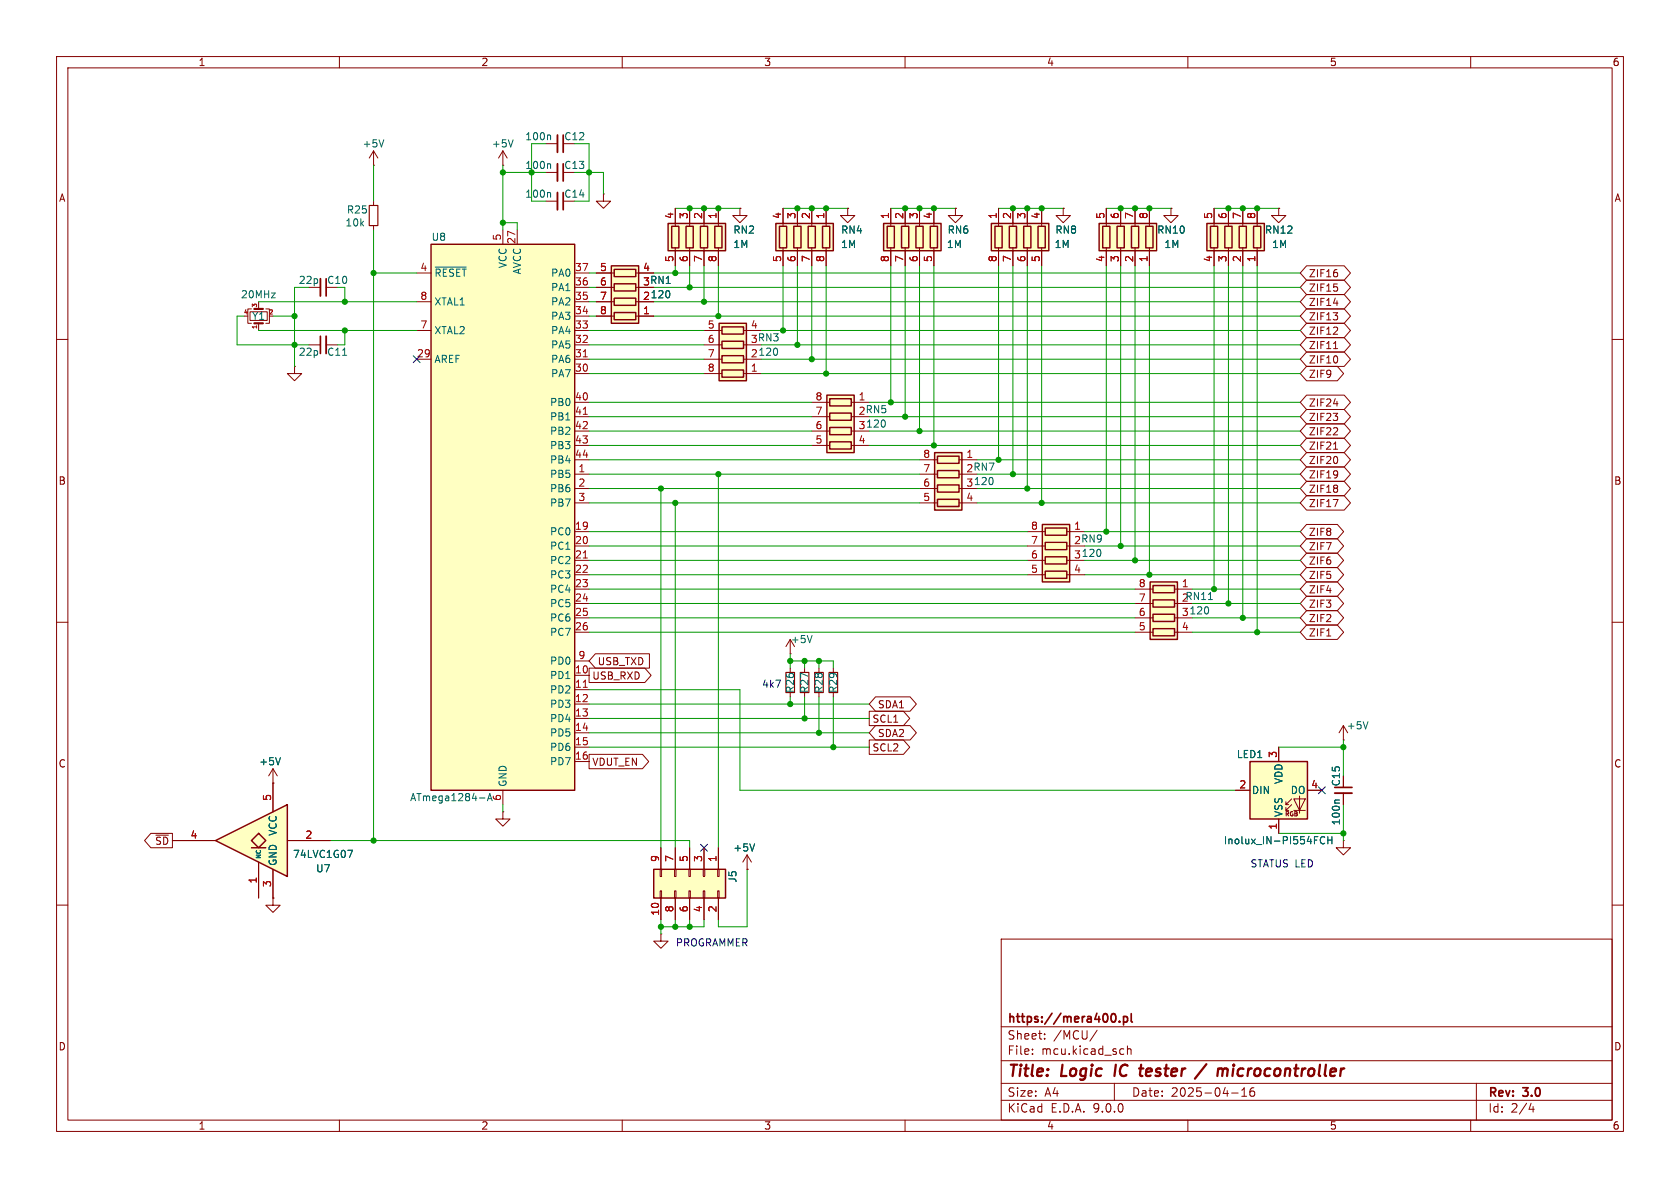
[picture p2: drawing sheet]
<svg xmlns="http://www.w3.org/2000/svg" width="297mm" height="210mm" viewBox="0 0 297 210" stroke-linecap="round" stroke-linejoin="round" font-family="sans-serif">
<g fill="none" stroke="#840000" stroke-width=".18">
<path d="M10 10h277v190h-277zM12 12h273v186h-273zM60 10v2M110 10v2M160 10v2M210 10v2M260 10v2M96.5 25.4h2.1M10 60h2M285 60h2M10 110h2M285 110h2"/>
<path d="M132.1 153.7h.1M132.1 151.1l-.8 1.3M132.1 151.1l.7 1.3M132.1 151.1v2.6M10 160h2M116.8 165.1v1.3h-1.2l1.2 1.2 1.3-1.2h-1.3M116.8 165.1h.1M177 166h108v32h-108zM285 160h2M60 198v2M110 198v2M160 198v2"/>
<path d="M177 194.5h108M177 191.5h108M177 187.5h108M177 181.5h108M182.5 186.3v.1M182.5 185.5v.1M184.7 183.6v.1M184.7 182.8v.1M194 182.1l-1.3 2M197 191.5v3M198.2 185.4l.5 .1M198.7 186.3l-.5 .1"/>
<path d="M199.3 185.5l.2-.1 .4 .1 .1 .9M199.3 184.9v1.5M210 198v2M217.7 193.2h1.2M219.5 193.8h.9M219.5 192.7l.5-.4v1.5M221.7 192.3a.59 .59 0 0 0-.7 .6v.6l.1 .2 .4 .1 .2-.1 .1-.5-.1-.3h-.5l-.2 .3M260 198v2M261 191.5v6.5M270.7 195l-.4 1.1h.9M271 195.6v1"/>
</g>
<path d="M197.3 188.2l-.3 2M201.4 188.9h.7M201.8 190.2h.2M213.3 188.1l-2.1 2.6M216.3 189l.2-.1 .5 .1-.1 1.2" fill="none" stroke="#840000" stroke-width=".4"/>
<path d="M99.6 23.9v3M196.4 179.8l.2-.5 .2-.1a.81 .81 0 0 1 .6 .6 .81 .81 0 0 1-.3 .8h-.5l-.2-.5M198.6 179.8l.5-.1 .2 .3v.4l-.1 .2h-.6M198.6 179.7v1.5M200 179.2v1.3l.2 .2M197.9 180.5v.2" fill="none" stroke="#840000" stroke-width=".3"/>
<path d="M98.6 23.9v3" fill="none" stroke="#840000" stroke-width=".33"/>
<path d="M97.2 23.9l.1 .1v.7M133.4 149.2l-.4 1.2" fill="none" stroke="#006464" stroke-width=".18"/>
<path d="M115.6 153.7h12.7v5.1h-12.7z" fill="#ffffc2"/>
<path d="M115.6 153.7h12.7v5.1h-12.7z" fill="none" stroke="#840000" stroke-width=".25"/>
<g fill="none" stroke="#840000" stroke-width=".18">
<path d="M116.7 153.7h.3v1.2h-.3zM116.7 157.5h.3v1.3h-.3zM116.8 149.9v3.8M116.8 158.8v3.8M119.3 153.7h.2v1.2h-.2zM119.3 157.5h.2v1.3h-.2zM119.4 149.9v3.8M119.4 158.8v3.8M121.8 153.7h.2v1.2h-.2zM121.8 157.5h.2v1.3h-.2zM121.9 149.9v3.8M121.9 158.8v3.8"/>
<path d="M124.3 153.7h.3v1.2h-.3zM124.3 157.5h.3v1.3h-.3zM124.5 149.9v3.8M124.5 158.8v3.8M126.9 153.7h.2v1.2h-.2zM126.9 157.5h.2v1.3h-.2zM127 149.9v3.8M127 158.8v3.8"/>
</g>
<path d="M184.3 92.7h4.8v10.2h-4.8z" fill="#ffffc2"/>
<path d="M184.3 92.7h4.8v10.2h-4.8zM184.8 93.3h3.8v1.3h-3.8zM184.8 95.9h3.8v1.3h-3.8zM184.8 98.4h3.8v1.3h-3.8zM184.8 101h3.8v1.2h-3.8z" fill="none" stroke="#840000" stroke-width=".25"/>
<g fill="none" stroke="#840000" stroke-width=".18">
<path d="M66 29.2h.1M66 26.7l-.7 1.2M66 26.7l.8 1.2M66 26.7v2.5M66 35.6v.7M66 39.9v.7M96.5 30.5h2.1M54.6 50.8h2M54.6 61h2M57.7 61h2M181.6 94h3.2M181.6 96.5h3.2"/>
<path d="M181.6 99.1h3.2M188.6 94h3.2M188.6 96.5h.6M188.6 99.1h3.2M181.6 101.6h3.2M188.6 101.6h3.2"/>
</g>
<path d="M99.6 29v3M56.6 59.4v3.1M57.7 49.3v3" fill="none" stroke="#840000" stroke-width=".3"/>
<path d="M98.6 29v3M56.6 49.3v3M57.7 59.4v3.1" fill="none" stroke="#840000" stroke-width=".33"/>
<path d="M67.9 24.7l-.5 1.3M97.2 28.9l.1 .2v.7M60.6 62.8h.7" fill="none" stroke="#006464" stroke-width=".18"/>
<path d="M65.3 36.3h1.5v3.6h-1.5z" fill="none" stroke="#840000" stroke-width=".2"/>
<path d="M137.2 39.5h10.1v4.8h-10.1z" fill="#ffffc2"/>
<path d="M137.2 39.5h10.1v4.8h-10.1zM137.8 40h1.3v3.8h-1.3zM140.3 40h1.3v3.8h-1.3zM142.9 40h1.2v3.8h-1.2zM145.4 40h1.3v3.8h-1.3z" fill="none" stroke="#840000" stroke-width=".25"/>
<g fill="none" stroke="#840000" stroke-width=".18">
<path d="M138.4 36.8v3.2M141 36.8v3.2M143.5 36.8v3.2M146 36.8v3.2M44.2 55.1h3v1.5h-3zM44.4 54.6h-.6v2.6h.6M45.7 53.3v1.3M45.7 57.2v1.2M47 54.6h.6v2.6h-.6M138.4 43.8v3.2M141 43.8v3.2M143.5 43.8v3.2"/>
<path d="M146 43.8v3.2"/>
</g>
<path d="M45 54.6h1.5" fill="none" stroke="#840000" stroke-width=".38"/>
<path d="M165.2 80h4.9v10.2h-4.9z" fill="#ffffc2"/>
<path d="M165.2 80h4.9v10.2h-4.9zM165.7 80.6h3.8v1.3h-3.8zM165.7 83.2h3.8v1.3h-3.8zM165.7 85.7h3.8v1.3h-3.8zM165.7 88.3h3.8v1.2h-3.8z" fill="none" stroke="#840000" stroke-width=".25"/>
<path d="M162.6 81.3h3.1M162.6 83.8h3.1M162.6 86.4h3.1M162.6 88.9h3.1M169.5 81.3h3.2M169.5 83.8h.7M169.5 86.4h3.2M169.5 88.9h3.2" fill="none" stroke="#840000" stroke-width=".18"/>
<path d="M127.1 57.2h4.9v10.1h-4.9z" fill="#ffffc2"/>
<path d="M127.1 57.2h4.9v10.1h-4.9zM127.6 57.8h3.8v1.3h-3.8zM127.6 65.4h3.8v1.3h-3.8zM127.6 62.9h3.8v1.2h-3.8zM127.6 60.3h3.8v1.3h-3.8z" fill="none" stroke="#840000" stroke-width=".25"/>
<path d="M130.8 36.8v1.3h1.3l-1.3 1.3-1.3-1.3h1.3M130.8 36.8h.1M124.5 58.4h3.1M131.4 58.4h3.2M124.5 66h3.1M124.5 63.5h3.1M124.5 61h3.1M131.4 66h3.2M131.4 63.5h3.2M131.4 61h3.2" fill="none" stroke="#840000" stroke-width=".18"/>
<path d="M108.1 47h4.8v10.2h-4.8z" fill="#ffffc2"/>
<path d="M108.1 47h4.8v10.2h-4.8zM108.6 55.2h3.8v1.3h-3.8zM108.6 52.7h3.8v1.3h-3.8zM108.6 50.2h3.8v1.2h-3.8zM108.6 47.6h3.8v1.3h-3.8z" fill="none" stroke="#840000" stroke-width=".25"/>
<path d="M105.4 55.9h3.2M105.4 53.3h3.2M105.4 50.8h3.2M105.4 48.3h3.2M112.4 55.9h3.2M112.4 53.3h3.2M112.4 50.8h3.2M112.4 48.3h3.2" fill="none" stroke="#840000" stroke-width=".18"/>
<path d="M118.1 39.5h10.2v4.8h-10.2z" fill="#ffffc2"/>
<path d="M118.1 39.5h10.2v4.8h-10.2zM118.7 40h1.3v3.8h-1.3zM121.3 40h1.3v3.8h-1.3zM123.8 40h1.3v3.8h-1.3zM126.4 40h1.2v3.8h-1.2z" fill="none" stroke="#840000" stroke-width=".25"/>
<path d="M119.4 36.8v3.2M121.9 36.8v3.2M124.5 36.8v3.2M127 36.8v3.2M119.4 43.8v3.2M121.9 43.8v3.2M124.5 43.8v3.2M127 43.8v3.2" fill="none" stroke="#840000" stroke-width=".18"/>
<path d="M76.2 43.2h25.4v96.5h-25.4z" fill="#ffffc2"/>
<path d="M76.2 43.2h25.4v96.5h-25.4z" fill="none" stroke="#840000" stroke-width=".25"/>
<g fill="none" stroke="#840000" stroke-width=".18">
<path d="M73.7 48.3h2.5M73.7 53.3h2.5M73.7 58.4h2.5M88.9 40.6v2.6M91.4 40.6v2.6M101.6 48.3h2.5M101.6 53.3h2.5M101.6 58.4h2.5M101.6 50.8h2.5M101.6 55.9h2.5M73.7 63.5h2.5M101.6 63.5h2.5"/>
<path d="M101.6 61h2.5M101.6 66h2.5M101.6 71.1h2.5M101.6 73.7h2.5M101.6 76.2h2.5M101.6 78.7h2.5M101.6 81.3h2.5M101.6 83.8h2.5M101.6 86.4h2.5M101.6 88.9h2.5M101.6 94h2.5M101.6 96.5h2.5"/>
<path d="M101.6 99.1h2.5M101.6 101.6h2.5M101.6 104.1h2.5M101.6 106.7h2.5M101.6 109.2h2.5M101.6 111.8h2.5M101.6 116.8h2.5M101.6 119.4h2.5M88.9 139.7v2.5M101.6 121.9h2.5M101.6 124.5h2.5M101.6 127h2.5"/>
<path d="M101.6 129.5h2.5M101.6 132.1h2.5M101.6 134.6h2.5"/>
</g>
<path d="M76.9 47.2h5.5M84.8 141.1h.9M86.2 141.5l.4-1.2 .4 1.2M86.3 141.2h.6" fill="none" stroke="#006464" stroke-width=".18"/>
<path d="M103.1 63.1h.7M103.1 73.2h.7M103.1 98.6h.7M103.1 121.5h.7" fill="none" stroke="#a90000" stroke-width=".18"/>
<path d="M203.3 102.9h4.9v10.1h-4.9z" fill="#ffffc2"/>
<path d="M203.3 102.9h4.9v10.1h-4.9zM203.8 103.5h3.8v1.3h-3.8zM203.8 106h3.8v1.3h-3.8zM203.8 108.6h3.8v1.3h-3.8zM203.8 111.1h3.8v1.3h-3.8z" fill="none" stroke="#840000" stroke-width=".25"/>
<g fill="none" stroke="#840000" stroke-width=".18">
<path d="M88.9 29.2h.1M88.9 26.7l-.8 1.2M88.9 26.7l.8 1.2M88.9 26.7v2.5M96.5 35.6h2.1M168.9 36.8v1.3h1.3l-1.3 1.3-1.3-1.3h1.3M168.9 36.8h.1M200.7 104.1h3.1M200.7 106.7h3.1M200.7 109.2h3.1M200.7 111.8h3.1M207.6 104.1h3.2"/>
<path d="M207.6 106.7h.7M207.6 109.2h3.2M207.6 111.8h3.2M236.7 129.5l.8-1.2v2.5M237.5 130.8h.1"/>
</g>
<path d="M90.7 24.7l-.4 1.3M97.2 34l.1 .2v.7M213.6 106h.8M241.8 127.6l-.4 1.2" fill="none" stroke="#006464" stroke-width=".18"/>
<path d="M99.6 34v3.1" fill="none" stroke="#840000" stroke-width=".3"/>
<path d="M98.6 34v3.1" fill="none" stroke="#840000" stroke-width=".33"/>
<path d="M175.3 39.5h10.1v4.8h-10.1z" fill="#ffffc2"/>
<path d="M175.3 39.5h10.1v4.8h-10.1zM175.9 40h1.3v3.8h-1.3zM178.4 40h1.3v3.8h-1.3zM181 40h1.2v3.8h-1.2zM183.5 40h1.3v3.8h-1.3z" fill="none" stroke="#840000" stroke-width=".25"/>
<path d="M176.5 36.8v3.2M179.1 36.8v3.2M181.6 36.8v3.2M184.1 36.8v3.2M176.5 43.8v3.2M179.1 43.8v3.2M181.6 43.8v3.2M184.1 43.8v3.2" fill="none" stroke="#840000" stroke-width=".18"/>
<path d="M156.2 39.5h10.2v4.8h-10.2z" fill="#ffffc2"/>
<path d="M156.2 39.5h10.2v4.8h-10.2zM156.8 40h1.3v3.8h-1.3zM159.4 40h1.3v3.8h-1.3zM161.9 40h1.3v3.8h-1.3zM164.5 40h1.2v3.8h-1.2z" fill="none" stroke="#840000" stroke-width=".25"/>
<g fill="none" stroke="#840000" stroke-width=".18">
<path d="M149.9 36.8v1.3h1.2l-1.2 1.3-1.3-1.3h1.3M149.9 36.8h.1M157.5 36.8v3.2M160 36.8v3.2M162.6 36.8v3.2M165.1 36.8v3.2M188 36.8v1.3h1.2l-1.2 1.3-1.3-1.3h1.3M188 36.8h.1M226.1 36.8v1.3h1.2l-1.2 1.3-1.3-1.3h1.3M226.1 36.8h.1M157.5 43.8v3.2M160 43.8v3.2"/>
<path d="M162.6 43.8v3.2M165.1 43.8v3.2"/>
</g>
<path d="M213.4 39.5h10.1v4.8h-10.1z" fill="#ffffc2"/>
<path d="M213.4 39.5h10.1v4.8h-10.1zM214 40h1.3v3.8h-1.3zM216.5 40h1.3v3.8h-1.3zM219.1 40h1.2v3.8h-1.2zM221.6 40h1.3v3.8h-1.3z" fill="none" stroke="#840000" stroke-width=".25"/>
<path d="M214.6 36.8v3.2M217.2 36.8v3.2M219.7 36.8v3.2M222.2 36.8v3.2M214.6 43.8v3.2M217.2 43.8v3.2M219.7 43.8v3.2M222.2 43.8v3.2" fill="none" stroke="#840000" stroke-width=".18"/>
<path d="M194.3 39.5h10.2v4.8h-10.2z" fill="#ffffc2"/>
<path d="M194.3 39.5h10.2v4.8h-10.2zM194.9 40h1.3v3.8h-1.3zM197.5 40h1.3v3.8h-1.3zM200 40h1.3v3.8h-1.3zM202.6 40h1.2v3.8h-1.2z" fill="none" stroke="#840000" stroke-width=".25"/>
<path d="M106.7 34.3v1.3h1.2l-1.2 1.2-1.3-1.2h1.3M106.7 34.3h.1M195.6 36.8v3.2M198.1 36.8v3.2M200.7 36.8v3.2M203.2 36.8v3.2M195.6 43.8v3.2M198.1 43.8v3.2M200.7 43.8v3.2M203.2 43.8v3.2" fill="none" stroke="#840000" stroke-width=".18"/>
<path d="M146.2 69.9h4.8v10.1h-4.8z" fill="#ffffc2"/>
<path d="M146.2 69.9h4.8v10.1h-4.8zM146.7 70.5h3.8v1.3h-3.8zM146.7 73h3.8v1.3h-3.8zM146.7 75.6h3.8v1.2h-3.8zM146.7 78.1h3.8v1.3h-3.8z" fill="none" stroke="#840000" stroke-width=".25"/>
<g fill="none" stroke="#840000" stroke-width=".18">
<path d="M207 36.8v1.3h1.3l-1.3 1.3-1.3-1.3h1.3M207 36.8h.1M52.1 64.8v1.2h1.2l-1.2 1.3-1.3-1.3h1.3M52.1 64.8h.1M143.5 71.1h3.2M143.5 73.7h3.2M143.5 76.2h3.2M143.5 78.7h3.2M150.5 71.1h3.2M150.5 73.7h.6M150.5 76.2h3.2M150.5 78.7h3.2"/>
<path d="M88.9 143.5v1.3h1.3l-1.3 1.3-1.3-1.3h1.3M88.9 143.5h.1M237.5 148.6v1.3h1.3l-1.3 1.2-1.3-1.2h1.3M237.5 148.6h.1"/>
</g>
<path d="M221 134.6h10.1v10.2h-10.1z" fill="#ffffc2"/>
<g fill="none" stroke="#840000" stroke-width=".18">
<path d="M138.9 114.3l.8-1.3v2.6M139.7 115.6h.1M139.7 118.1v.8M142.2 118.1v.8M147.3 118.1v.8M48.3 138.4h.1M48.3 135.9l-.8 1.3M48.3 135.9l.7 1.3M48.3 135.9v2.5M139.7 122.4v.8M142.2 122.4v.8M147.3 122.4v.8"/>
<path d="M218.4 139.7h2.6M226.1 132.1v2.5M231.1 139.7h2.6M226.1 144.8v2.5M227.3 142.2h.5M227.3 143.3h.5M228.3 141.2l-1 1v-.5M228.3 142.2l-1 1.1v-.6M228.7 141.2h2.1l-1.1 2.1zM228.7 143.3h2.1M229.7 140.7v3.1M237.5 140.2v2"/>
</g>
<path d="M221 134.6h10.1v10.2h-10.1z" fill="none" stroke="#840000" stroke-width=".25"/>
<path d="M143.6 112.3l-.5 1.3M49.6 133.9l-.4 1.3M234.2 148a.6 .6 0 0 0-.8 .4 .6 .6 0 0 0 .6 .8l.2-.2M234.7 147.9v1.3M234.7 148.5h.8M235.5 147.9v1.3M236.8 141.4h-.7l-.1 .2" fill="none" stroke="#006464" stroke-width=".18"/>
<path d="M236 139.2h3" fill="none" stroke="#840000" stroke-width=".3"/>
<path d="M236 140.2h3" fill="none" stroke="#840000" stroke-width=".33"/>
<path d="M138.9 118.9h1.6v3.5h-1.6zM141.5 118.9h1.5v3.5h-1.5zM146.6 118.9h1.5v3.5h-1.5z" fill="none" stroke="#840000" stroke-width=".2"/>
<path d="M38.1 148.6l12.7-6.4v12.7z" fill="#ffffc2"/>
<path d="M44.4 149.9h2.6" fill="none" stroke="#ffffc2" stroke-width=".18"/>
<path d="M45.7 147.3l1.3 1.3-1.3 1.3-1.3-1.3z" fill="#ffffc2"/>
<path d="M38.1 148.6l12.7-6.4v12.7zM44.4 149.9h2.6M45.7 147.3l1.3 1.3-1.3 1.3-1.3-1.3z" fill="none" stroke="#840000" stroke-width=".25"/>
<g fill="none" stroke="#840000" stroke-width=".18">
<path d="M119.4 36.8v2.6M121.9 36.8v2.6M124.5 36.8v2.6M127 36.8v2.6M130.8 36.8h.1M138.4 36.8v2.6M141 36.8v2.6M143.5 36.8v2.6M146 36.8v2.6M149.9 36.8h.1M157.5 36.8v2.6M160 36.8v2.6"/>
<path d="M162.6 36.8v2.6M165.1 36.8v2.6M168.9 36.8h.1M176.5 36.8v2.6M179.1 36.8v2.6M181.6 36.8v2.6M184.1 36.8v2.6M188 36.8h.1M195.6 36.8v2.6M198.1 36.8v2.6M200.7 36.8v2.6M203.2 36.8v2.6"/>
<path d="M207 36.8h.1M214.6 36.8v2.6M217.2 36.8v2.6M219.7 36.8v2.6M222.2 36.8v2.6M226.1 36.8h.1M105.4 55.9h2.5M105.4 53.3h2.5M105.4 50.8h2.5M105.4 48.3h2.5M113 55.9h2.6M113 53.3h2.6"/>
<path d="M113 50.8h2.6M113 48.3h2.6M119.4 44.5v2.5M121.9 44.5v2.5M124.5 44.5v2.5M127 44.5v2.5M138.4 44.5v2.5M141 44.5v2.5M143.5 44.5v2.5M146 44.5v2.5M157.5 44.5v2.5M160 44.5v2.5"/>
<path d="M162.6 44.5v2.5M165.1 44.5v2.5M176.5 44.5v2.5M179.1 44.5v2.5M181.6 44.5v2.5M184.1 44.5v2.5M195.6 44.5v2.5M198.1 44.5v2.5M200.7 44.5v2.5M203.2 44.5v2.5M214.6 44.5v2.5M217.2 44.5v2.5"/>
<path d="M219.7 44.5v2.5M222.2 44.5v2.5M231 57.1h6.6l1.1 1.3-1.1 1.3h-6.6l-1.1-1.3zM231 47h6.6l1.1 1.3-1.1 1.2h-6.6l-1.1-1.2zM231 59.7h6.6l1.1 1.3-1.1 1.2h-6.6l-1.1-1.2zM231 52.1h6.6l1.1 1.2-1.1 1.3h-6.6l-1.1-1.3zM231 49.5h6.6l1.1 1.3-1.1 1.3h-6.6l-1.1-1.3zM231 54.6h6.6l1.1 1.3-1.1 1.3h-6.6l-1.1-1.3zM235.7 59.1h.8M235.7 55.3h.8l-.4 .5M235.8 53.6h.7M236.4 57.9v.5"/>
<path d="M236.4 48.3v.5M236.4 50.8v.5M236.4 55.9v.5M231 77.5h6.6l1.1 1.2-1.1 1.3h-6.6l-1.1-1.3zM231 69.8h6.6l1.1 1.3-1.1 1.3h-6.6l-1.1-1.3zM231 62.2h6.6l1.1 1.3-1.1 1.3h-6.6l-1.1-1.3zM231 72.4h6.6l1.1 1.3-1.1 1.2h-6.6l-1.1-1.2zM231 74.9h6.6l1.1 1.3-1.1 1.3h-6.6l-1.1-1.3zM231 64.8h5.4l1.1 1.2-1.1 1.3h-5.4l-1.1-1.3zM235.7 73.1h.8l-.4 .4M235.7 76.9h.8M235.8 61.6h.7"/>
<path d="M235.8 79.4h.7M235.8 71.4h.7M236.4 63.1v.8M236.4 73.7v.5M236.4 75.7v.4M231 97.8h5.4l1.1 1.3-1.1 1.2h-5.4l-1.1-1.2zM231 82.5h6.6l1.1 1.3-1.1 1.3h-6.6l-1.1-1.3zM231 80h6.6l1.1 1.3-1.1 1.3h-6.6l-1.1-1.3zM231 95.2h5.4l1.1 1.3-1.1 1.3h-5.4l-1.1-1.3zM231 85.1h6.6l1.1 1.3-1.1 1.2h-6.6l-1.1-1.2zM231 92.7h5.4l1.1 1.3-1.1 1.3h-5.4l-1.1-1.3zM231 87.6h6.6l1.1 1.3-1.1 1.3h-6.6l-1.1-1.3z"/>
<path d="M235.7 88.3h.8l-.5 1.3M236.4 80.9v.8M236.4 83.3v.9M236.4 85.9v.3M236.4 86.4v.5M236.5 83.8l-.1 .1M104.1 118.1h9.9l1.1 1.3-1.1 1.3h-9.9zM105.3 115.6h9.5v2.5h-9.5l-1.2-1.3zM144.8 118.1v.8M231 110.5h5.4l1.1 1.3-1.1 1.2h-5.4l-1.1-1.2zM231 107.9h5.4l1.1 1.3-1.1 1.3h-5.4l-1.1-1.3zM231 105.4h5.4l1.1 1.3-1.1 1.3h-5.4l-1.1-1.3z"/>
<path d="M231 100.3h5.4l1.1 1.3-1.1 1.3h-5.4l-1.1-1.3zM231 102.9h5.4l1.1 1.2-1.1 1.3h-5.4l-1.1-1.3zM234.5 112.4h.8M48.3 138.4h.1M48.3 138.4v5.1M104.1 133.3h9.5l1.1 1.3-1.1 1.3h-9.5zM144.8 122.4v.8M153.7 130.8h6l1.1 1.3-1.1 1.3h-6zM153.7 125.7h6l1.1 1.3-1.1 1.3h-6zM154.8 128.3h6.1l1.1 1.2-1.1 1.3h-6.1l-1.1-1.3zM154.8 123.2h6.1l1.1 1.3-1.1 1.2h-6.1l-1.1-1.2zM218.4 139.7h2.6"/>
<path d="M226.1 132.1v2.5M231.1 139.7h2.6M26.7 147.3h3.8v2.6h-3.8l-1.1-1.3zM30.5 148.6h7.6M45.7 152.4v6.4M48.3 158.8v1.2h-1.3l1.3 1.3 1.2-1.3h-1.2M48.3 158.8h.1M48.3 153.7v5.1M50.8 148.6h7.6M116.8 149.9v3.8M116.8 158.8v3.8M119.4 149.9v3.8"/>
<path d="M119.4 158.8v3.8M121.9 149.9v3.8M121.9 158.8v3.8M124.5 149.9v3.8M124.5 158.8v3.8M127 149.9v3.8M127 158.8v3.8M132.1 153.7h.1M226.1 144.8v2.5M237.5 140.2v2"/>
</g>
<path d="M49.6 133.9l-.4 1.3M61.5 150.3h.8l-.5 1.3M133.4 149.2l-.4 1.2M234.2 148a.6 .6 0 0 0-.8 .4 .6 .6 0 0 0 .6 .8l.2-.2M234.7 147.9v1.3M234.7 148.5h.8M235.5 147.9v1.3M236.8 141.4h-.7l-.1 .2" fill="none" stroke="#006464" stroke-width=".18"/>
<path d="M144 118.9h1.5v3.5h-1.5z" fill="none" stroke="#840000" stroke-width=".2"/>
<g fill="none" stroke="#009600" stroke-width=".18">
<path d="M66 29.2v6.4M88.9 30.5h5.1M88.9 29.2v11.4M88.9 39.4h2.5v1.2M94 25.4v10.2M101.6 30.5h5.1v3.8M101.6 25.4h2.5v10.2h-2.5M119.4 36.8h11.4M138.4 36.8h11.5M157.5 36.8h11.4M176.5 36.8h11.5M195.6 36.8h11.4"/>
<path d="M214.6 36.8h11.5M43.2 55.9h-1.3v5.1h12.7M45.7 58.4h28M45.7 53.3h28M48.3 55.9h3.8M54.6 50.8h-2.5v14M61 58.4v2.6h-1.3M61 50.8v2.5M66 48.3h7.7M66 40.6v108M104.1 50.8h1.3M104.1 48.3h1.3"/>
<path d="M104.1 58.4h20.4M104.1 55.9h1.3M104.1 53.3h1.3M115.6 50.8h114.3M115.6 48.3h114.3M115.6 55.9h114.3M115.6 53.3h114.3M119.4 47v1.3M121.9 47v3.8M124.5 47v6.3M127 47v8.9M134.6 58.4h95.3"/>
<path d="M138.4 47v11.4M141 47v14M143.5 47v16.5M146 47v19M157.5 47v24.1M160 47v26.7M162.6 47v29.2M165.1 47v31.7M176.5 47v34.3M179.1 47v36.8M181.6 47v39.4M184.1 47v41.9"/>
<path d="M195.6 47v47M198.1 47v49.5M200.7 47v52.1M203.2 47v54.6M214.6 47v57.1M217.2 47v59.7M219.7 47v62.2M222.2 47v64.8M104.1 63.5h20.4M104.1 61h20.4M104.1 66h20.4M104.1 73.7h39.4"/>
<path d="M104.1 71.1h39.4M104.1 78.7h39.4M104.1 76.2h39.4M134.6 63.5h95.3M134.6 61h95.3M134.6 66h95.3M153.7 73.7h76.2M153.7 71.1h76.2M153.7 78.7h76.2M153.7 76.2h76.2M104.1 86.4h58.5M104.1 88.9h58.5"/>
<path d="M104.1 83.8h58.5M104.1 94h77.5M104.1 96.5h77.5M104.1 99.1h77.5M104.1 81.3h58.5M116.8 86.4v63.5M119.4 88.9v61M127 83.8v66.1M172.7 86.4h57.2M172.7 88.9h57.2M172.7 83.8h57.2M172.7 81.3h57.2"/>
<path d="M191.8 94h38.1M191.8 96.5h38.1M191.8 99.1h38.1M104.1 104.1h96.6M104.1 111.8h96.6M104.1 106.7h96.6M104.1 109.2h96.6M104.1 101.6h77.5M139.7 115.6v2.5M139.7 116.8h7.6v1.3M142.2 116.8v1.3M144.8 116.8v1.3"/>
<path d="M191.8 101.6h38.1M210.8 104.1h19.1M210.8 111.8h19.1M210.8 106.7h19.1M210.8 109.2h19.1M104.1 121.9h26.7v17.8h87.6M104.1 127h49.6M104.1 124.5h49.6M104.1 132.1h49.6M104.1 129.5h49.6M139.7 123.2v1.3M142.2 123.2v3.8"/>
<path d="M144.8 123.2v6.3M147.3 123.2v8.9M226.1 132.1h11.4M237.5 130.8v6.4M58.4 148.6h63.5v1.3M88.9 142.2v1.3M132.1 153.7v10.1h-5.1v-1.2M226.1 147.3h11.4M237.5 142.2v6.4M116.8 162.6v2.5M119.4 162.6v1.2M121.9 162.6v1.2"/>
<path d="M124.5 162.6v1.2h-7.7"/>
</g>
<path d="M73.1 62.9l1.2 1.2M74.3 62.9l-1.2 1.2M233.1 139.1l1.2 1.2M234.3 139.1l-1.2 1.2M123.9 149.3l1.2 1.2M125.1 149.3l-1.2 1.2" fill="none" stroke="#000084" stroke-width=".18"/>
<g fill="#009600" stroke="#009600" stroke-width=".18">
<circle cx="237.5" cy="147.3" r=".46"/>
<circle cx="195.6" cy="94" r=".46"/>
<circle cx="200.7" cy="99.1" r=".46"/>
<circle cx="198.1" cy="96.5" r=".46"/>
<circle cx="203.2" cy="101.6" r=".46"/>
<circle cx="144.8" cy="129.5" r=".46"/>
<circle cx="147.3" cy="132.1" r=".46"/>
<circle cx="142.2" cy="127" r=".46"/>
<circle cx="237.5" cy="132.1" r=".46"/>
<circle cx="181.6" cy="86.4" r=".46"/>
<circle cx="179.1" cy="83.8" r=".46"/>
<circle cx="184.1" cy="88.9" r=".46"/>
<circle cx="176.5" cy="81.3" r=".46"/>
<circle cx="162.6" cy="76.2" r=".46"/>
<circle cx="165.1" cy="78.7" r=".46"/>
<circle cx="116.8" cy="163.8" r=".46"/>
<circle cx="119.4" cy="163.8" r=".46"/>
<circle cx="121.9" cy="163.8" r=".46"/>
<circle cx="214.6" cy="104.1" r=".46"/>
<circle cx="222.2" cy="111.8" r=".46"/>
<circle cx="217.2" cy="36.8" r=".46"/>
<circle cx="219.7" cy="36.8" r=".46"/>
<circle cx="200.7" cy="36.8" r=".46"/>
<circle cx="203.2" cy="36.8" r=".46"/>
<circle cx="222.2" cy="36.8" r=".46"/>
<circle cx="217.2" cy="106.7" r=".46"/>
<circle cx="219.7" cy="109.2" r=".46"/>
<circle cx="198.1" cy="36.8" r=".46"/>
<circle cx="184.1" cy="36.8" r=".46"/>
<circle cx="119.4" cy="88.9" r=".46"/>
<circle cx="124.5" cy="53.3" r=".46"/>
<circle cx="116.8" cy="86.4" r=".46"/>
<circle cx="138.4" cy="58.4" r=".46"/>
<circle cx="127" cy="83.8" r=".46"/>
<circle cx="141" cy="61" r=".46"/>
<circle cx="143.5" cy="63.5" r=".46"/>
<circle cx="127" cy="55.9" r=".46"/>
<circle cx="146" cy="66" r=".46"/>
<circle cx="141" cy="36.8" r=".46"/>
<circle cx="146" cy="36.8" r=".46"/>
<circle cx="127" cy="36.8" r=".46"/>
<circle cx="143.5" cy="36.8" r=".46"/>
<circle cx="181.6" cy="36.8" r=".46"/>
<circle cx="179.1" cy="36.8" r=".46"/>
<circle cx="162.6" cy="36.8" r=".46"/>
<circle cx="165.1" cy="36.8" r=".46"/>
<circle cx="160" cy="36.8" r=".46"/>
<circle cx="157.5" cy="71.1" r=".46"/>
<circle cx="160" cy="73.7" r=".46"/>
<circle cx="94" cy="30.5" r=".46"/>
<circle cx="124.5" cy="36.8" r=".46"/>
<circle cx="121.9" cy="36.8" r=".46"/>
<circle cx="119.4" cy="48.3" r=".46"/>
<circle cx="104.1" cy="30.5" r=".46"/>
<circle cx="121.9" cy="50.8" r=".46"/>
<circle cx="88.9" cy="30.5" r=".46"/>
<circle cx="88.9" cy="39.4" r=".46"/>
<circle cx="61" cy="58.4" r=".46"/>
<circle cx="61" cy="53.3" r=".46"/>
<circle cx="66" cy="48.3" r=".46"/>
<circle cx="52.1" cy="61" r=".46"/>
<circle cx="52.1" cy="55.9" r=".46"/>
<circle cx="144.8" cy="116.8" r=".46"/>
<circle cx="139.7" cy="116.8" r=".46"/>
<circle cx="142.2" cy="116.8" r=".46"/>
<circle cx="139.7" cy="124.5" r=".46"/>
<circle cx="66" cy="148.6" r=".46"/>
</g>
<g font-size="2.8" fill="#840000">
<text x="178" y="190.9">Title:</text>
<text x="187.7" y="190.9">Logic</text>
<text x="197.9" y="190.9">IC</text>
<text x="203.2" y="190.9">tester</text>
<text x="214.1" y="190.9">/</text>
<text x="218.5" y="190.9">microcontroller</text>
</g>
<g font-size="2.1" fill="#840000">
<text x="178" y="184">Sheet:</text>
<text x="178" y="181.2">https://mera400.pl</text>
<text x="186.2" y="184">/MCU/</text>
<text x="178" y="186.7">File:</text>
<text x="184.1" y="186.7">mcu.kicad_sch</text>
<text x="178" y="196.9">KiCad</text>
<text x="178" y="194.1">Size:</text>
<text x="184.7" y="194.1">A4</text>
<text x="185.7" y="196.9">E.D.A.</text>
<text x="193.3" y="196.9">9.0.0</text>
<text x="200" y="194.1">Date:</text>
<text x="207" y="194.1">2025-04-16</text>
<text x="263" y="194.3">Rev:</text>
<text x="263" y="196.9">Id:</text>
<text x="267.1" y="196.9">2/4</text>
<text x="269.4" y="194.3">3.0</text>
</g>
<g font-size="1.8" fill="#840000">
<text x="35" y="11.9">1</text>
<text x="85" y="11.9">2</text>
<text x="135" y="11.9">3</text>
<text x="185" y="11.9">4</text>
<text x="235" y="11.9">5</text>
<text x="285" y="11.9">6</text>
<text x="10.3" y="35.9">A</text>
<text x="285.3" y="35.9">A</text>
<text x="231.3" y="49.2">ZIF16</text>
<text x="231.3" y="51.8">ZIF15</text>
<text x="231.3" y="59.4">ZIF12</text>
<text x="231.3" y="54.3">ZIF14</text>
<text x="231.3" y="56.8">ZIF13</text>
<text x="231.3" y="61.9">ZIF11</text>
<text x="231.3" y="64.5">ZIF10</text>
<text x="231.3" y="67">ZIF9</text>
<text x="231.3" y="72.1">ZIF24</text>
<text x="231.3" y="74.6">ZIF23</text>
<text x="231.3" y="77.2">ZIF22</text>
<text x="231.3" y="79.7">ZIF21</text>
<text x="231.3" y="82.2">ZIF20</text>
<text x="10.3" y="85.9">B</text>
<text x="231.3" y="84.8">ZIF19</text>
<text x="231.3" y="87.3">ZIF18</text>
<text x="231.3" y="89.9">ZIF17</text>
<text x="285.3" y="85.9">B</text>
<text x="231.3" y="94.9">ZIF8</text>
<text x="231.3" y="100">ZIF6</text>
<text x="231.3" y="97.5">ZIF7</text>
<text x="231.3" y="107.6">ZIF3</text>
<text x="231.3" y="102.6">ZIF5</text>
<text x="231.3" y="105.1">ZIF4</text>
<text x="231.3" y="112.7">ZIF1</text>
<text x="231.3" y="110.2">ZIF2</text>
<text x="105.6" y="117.8">USB_TXD</text>
<text x="104.6" y="120.3">USB_RXD</text>
<text x="155.1" y="125.4">SDA1</text>
<text x="154.1" y="128">SCL1</text>
<text x="155.1" y="130.5">SDA2</text>
<text x="10.3" y="135.9">C</text>
<text x="104.6" y="135.6">VDUT_EN</text>
<text x="154.1" y="133">SCL2</text>
<text x="285.3" y="135.9">C</text>
<text x="237.1" y="139.1" transform="rotate(-90 237.1 139.1)">C15</text>
<text x="27.3" y="149.5">~{SD}</text>
<text x="10.3" y="185.9">D</text>
<text x="285.3" y="185.9">D</text>
<text x="35" y="199.9">1</text>
<text x="85" y="199.9">2</text>
<text x="135" y="199.9">3</text>
<text x="185" y="199.9">4</text>
<text x="235" y="199.9">5</text>
<text x="285" y="199.9">6</text>
</g>
<g font-size="1.8" fill="#006464">
<text x="64" y="26.3">+5V</text>
<text x="86.9" y="26.3">+5V</text>
<text x="99.7" y="25">C12</text>
<text x="99.7" y="30.1">C13</text>
<text x="99.7" y="35.2">C14</text>
<text x="61" y="40.2">10k</text>
<text x="61.2" y="37.9">R25</text>
<text x="129.5" y="41.5">RN2</text>
<text x="148.6" y="41.5">RN4</text>
<text x="167.4" y="41.5">RN6</text>
<text x="186.5" y="41.5">RN8</text>
<text x="204.5" y="41.5">RN10</text>
<text x="223.5" y="41.5">RN12</text>
<text x="76.2" y="42.8">U8</text>
<text x="89.8" y="47.5" transform="rotate(-90 89.8 47.5)">VCC</text>
<text x="129.5" y="44">1M</text>
<text x="148.6" y="44">1M</text>
<text x="167.3" y="44">1M</text>
<text x="186.4" y="44">1M</text>
<text x="205.7" y="44">1M</text>
<text x="224.8" y="44">1M</text>
<text x="42.5" y="52.9">20MHz</text>
<text x="52.7" y="50.4">22p</text>
<text x="76.7" y="49.1">~{RESET}</text>
<text x="92.3" y="48.6" transform="rotate(-90 92.3 48.6)">AVCC</text>
<text x="97.3" y="49.1">PA0</text>
<text x="97.3" y="51.7">PA1</text>
<text x="114.9" y="52.9">120</text>
<text x="44.5" y="56.7">Y1</text>
<text x="76.7" y="54.2">XTAL1</text>
<text x="76.7" y="59.3">XTAL2</text>
<text x="97.3" y="54.2">PA2</text>
<text x="97.3" y="56.7">PA3</text>
<text x="97.3" y="59.3">PA4</text>
<text x="52.7" y="63.1">22p</text>
<text x="57.7" y="63.1">C11</text>
<text x="76.7" y="64.4">AREF</text>
<text x="97.3" y="61.8">PA5</text>
<text x="97.3" y="64.4">PA6</text>
<text x="132.6" y="60.7">3RN3</text>
<text x="134" y="63.1">120</text>
<text x="97.1" y="72">PB0</text>
<text x="97.3" y="66.9">PA7</text>
<text x="97.1" y="74.5">PB1</text>
<text x="97.1" y="77.1">PB2</text>
<text x="151.7" y="73.4">2RN5</text>
<text x="153" y="75.8">120</text>
<text x="97.1" y="79.6">PB3</text>
<text x="97.1" y="82.1">PB4</text>
<text x="170.7" y="83.6">2RN7</text>
<text x="97.1" y="84.7">PB5</text>
<text x="97.1" y="87.2">PB6</text>
<text x="97.1" y="89.8">PB7</text>
<text x="172.1" y="86">120</text>
<text x="97.1" y="94.8">PC0</text>
<text x="97.1" y="97.4">PC1</text>
<text x="97.1" y="99.9">PC2</text>
<text x="189.8" y="96.3">2RN9</text>
<text x="191.1" y="98.7">120</text>
<text x="97.1" y="102.5">PC3</text>
<text x="97.1" y="105">PC4</text>
<text x="97.1" y="107.5">PC5</text>
<text x="208.8" y="106.4">2RN11</text>
<text x="97.1" y="110.1">PC6</text>
<text x="97.1" y="112.6">PC7</text>
<text x="139.7" y="113.9">+5V</text>
<text x="210.2" y="108.8">120</text>
<text x="97.1" y="117.7">PD0</text>
<text x="97.1" y="120.2">PD1</text>
<text x="97.1" y="122.8">PD2</text>
<text x="97.1" y="125.3">PD3</text>
<text x="140.6" y="122.6" transform="rotate(-90 140.6 122.6)">R26</text>
<text x="143.1" y="122.6" transform="rotate(-90 143.1 122.6)">R27</text>
<text x="145.6" y="122.6" transform="rotate(-90 145.6 122.6)">R28</text>
<text x="148.2" y="122.6" transform="rotate(-90 148.2 122.6)">R29</text>
<text x="97.1" y="127.9">PD4</text>
<text x="97.1" y="130.4">PD5</text>
<text x="238" y="129.1">+5V</text>
<text x="45.7" y="135.5">+5V</text>
<text x="97.1" y="132.9">PD6</text>
<text x="97.1" y="135.5">PD7</text>
<text x="218.6" y="134.2">LED1</text>
<text x="72.4" y="141.8">ATmega1284-A</text>
<text x="89.8" y="139.2" transform="rotate(-90 89.8 139.2)">GND</text>
<text x="221.2" y="140.6">DIN</text>
<text x="226.9" y="138.7" transform="rotate(-90 226.9 138.7)">VDD</text>
<text x="228.1" y="140.6">DO</text>
<text x="49.1" y="147.8" transform="rotate(-90 49.1 147.8)">VCC</text>
<text x="216.3" y="149.5">Inolux_IN-PI554FCH</text>
<text x="226.9" y="144.5" transform="rotate(-90 226.9 144.5)">VSS</text>
<text x="237.1" y="146" transform="rotate(-90 237.1 146)">100n</text>
<text x="49.1" y="153.2" transform="rotate(-90 49.1 153.2)">GND</text>
<text x="51.7" y="151.9">74LVC1G07</text>
<text x="55.8" y="154.4">U7</text>
<text x="129.5" y="150.7">+5V</text>
<text x="130.4" y="156.1" transform="rotate(-90 130.4 156.1)">J5</text>
</g>
<g font-size="1.8" fill="#009600">
<text x="92.8" y="25">100n</text>
<text x="92.8" y="30.1">100n</text>
<text x="92.8" y="35.2">100n</text>
<text x="57.7" y="50.4">C10</text>
</g>
<g font-size="1.8" fill="#a90000">
<text x="119.1" y="38.8" transform="rotate(-90 119.1 38.8)">4</text>
<text x="121.7" y="38.8" transform="rotate(-90 121.7 38.8)">3</text>
<text x="124.2" y="38.8" transform="rotate(-90 124.2 38.8)">2</text>
<text x="126.7" y="38.8" transform="rotate(-90 126.7 38.8)">1</text>
<text x="138.2" y="38.8" transform="rotate(-90 138.2 38.8)">4</text>
<text x="140.7" y="38.8" transform="rotate(-90 140.7 38.8)">3</text>
<text x="143.3" y="38.8" transform="rotate(-90 143.3 38.8)">2</text>
<text x="145.8" y="38.8" transform="rotate(-90 145.8 38.8)">1</text>
<text x="157.2" y="38.8" transform="rotate(-90 157.2 38.8)">1</text>
<text x="159.8" y="38.8" transform="rotate(-90 159.8 38.8)">2</text>
<text x="162.3" y="38.8" transform="rotate(-90 162.3 38.8)">3</text>
<text x="164.8" y="38.8" transform="rotate(-90 164.8 38.8)">4</text>
<text x="176.3" y="38.8" transform="rotate(-90 176.3 38.8)">1</text>
<text x="178.8" y="38.8" transform="rotate(-90 178.8 38.8)">2</text>
<text x="181.4" y="38.8" transform="rotate(-90 181.4 38.8)">3</text>
<text x="183.9" y="38.8" transform="rotate(-90 183.9 38.8)">4</text>
<text x="195.3" y="38.8" transform="rotate(-90 195.3 38.8)">5</text>
<text x="197.9" y="38.8" transform="rotate(-90 197.9 38.8)">6</text>
<text x="200.4" y="38.8" transform="rotate(-90 200.4 38.8)">7</text>
<text x="202.9" y="38.8" transform="rotate(-90 202.9 38.8)">8</text>
<text x="214.4" y="38.8" transform="rotate(-90 214.4 38.8)">5</text>
<text x="216.9" y="38.8" transform="rotate(-90 216.9 38.8)">6</text>
<text x="219.5" y="38.8" transform="rotate(-90 219.5 38.8)">7</text>
<text x="222" y="38.8" transform="rotate(-90 222 38.8)">8</text>
<text x="88.6" y="42.6" transform="rotate(-90 88.6 42.6)">5</text>
<text x="91.2" y="43.2" transform="rotate(-90 91.2 43.2)">27</text>
<text x="119.1" y="46.4" transform="rotate(-90 119.1 46.4)">5</text>
<text x="121.7" y="46.4" transform="rotate(-90 121.7 46.4)">6</text>
<text x="124.2" y="46.4" transform="rotate(-90 124.2 46.4)">7</text>
<text x="126.7" y="46.4" transform="rotate(-90 126.7 46.4)">8</text>
<text x="138.2" y="46.4" transform="rotate(-90 138.2 46.4)">5</text>
<text x="140.7" y="46.4" transform="rotate(-90 140.7 46.4)">6</text>
<text x="143.3" y="46.4" transform="rotate(-90 143.3 46.4)">7</text>
<text x="145.8" y="46.4" transform="rotate(-90 145.8 46.4)">8</text>
<text x="157.2" y="46.4" transform="rotate(-90 157.2 46.4)">8</text>
<text x="159.8" y="46.4" transform="rotate(-90 159.8 46.4)">7</text>
<text x="162.3" y="46.4" transform="rotate(-90 162.3 46.4)">6</text>
<text x="164.8" y="46.4" transform="rotate(-90 164.8 46.4)">5</text>
<text x="176.3" y="46.4" transform="rotate(-90 176.3 46.4)">8</text>
<text x="178.8" y="46.4" transform="rotate(-90 178.8 46.4)">7</text>
<text x="181.4" y="46.4" transform="rotate(-90 181.4 46.4)">6</text>
<text x="183.9" y="46.4" transform="rotate(-90 183.9 46.4)">5</text>
<text x="195.3" y="46.4" transform="rotate(-90 195.3 46.4)">4</text>
<text x="197.9" y="46.4" transform="rotate(-90 197.9 46.4)">3</text>
<text x="200.4" y="46.4" transform="rotate(-90 200.4 46.4)">2</text>
<text x="202.9" y="46.4" transform="rotate(-90 202.9 46.4)">1</text>
<text x="214.4" y="46.4" transform="rotate(-90 214.4 46.4)">4</text>
<text x="216.9" y="46.4" transform="rotate(-90 216.9 46.4)">3</text>
<text x="219.5" y="46.4" transform="rotate(-90 219.5 46.4)">2</text>
<text x="222" y="46.4" transform="rotate(-90 222 46.4)">1</text>
<text x="74.2" y="48">4</text>
<text x="74.2" y="53.1">8</text>
<text x="101.6" y="48">37</text>
<text x="101.6" y="50.5">36</text>
<text x="101.6" y="53.1">35</text>
<text x="106" y="53.1">7</text>
<text x="106" y="50.5">6</text>
<text x="106" y="48">5</text>
<text x="113.6" y="53.1">2</text>
<text x="113.6" y="50.5">3RN1</text>
<text x="113.6" y="48">4</text>
<text x="74.2" y="58.2">7</text>
<text x="101.6" y="55.6">34</text>
<text x="101.6" y="58.2">33</text>
<text x="106" y="55.6">8</text>
<text x="113.6" y="55.6">1</text>
<text x="125" y="58.2">5</text>
<text x="132.6" y="58.2">4</text>
<text x="73.6" y="63.2">29</text>
<text x="101.6" y="60.7">32</text>
<text x="101.6" y="63.2">31</text>
<text x="101.6" y="65.8">30</text>
<text x="125" y="65.8">8</text>
<text x="125" y="63.2">7</text>
<text x="125" y="60.7">6</text>
<text x="132.6" y="65.8">1</text>
<text x="132.6" y="63.2">2</text>
<text x="101.6" y="70.9">40</text>
<text x="144.1" y="70.9">8</text>
<text x="151.7" y="70.9">1</text>
<text x="101.6" y="73.4">41</text>
<text x="101.6" y="75.9">42</text>
<text x="144.1" y="73.4">7</text>
<text x="144.1" y="75.9">6</text>
<text x="151.7" y="75.9">3</text>
<text x="101.6" y="78.5">43</text>
<text x="101.6" y="81">44</text>
<text x="102.2" y="83.6">1</text>
<text x="144.1" y="78.5">5</text>
<text x="151.7" y="78.5">4</text>
<text x="163.1" y="81">8</text>
<text x="163.1" y="83.6">7</text>
<text x="170.7" y="81">1</text>
<text x="102.2" y="86.1">2</text>
<text x="102.2" y="88.6">3</text>
<text x="163.1" y="86.1">6</text>
<text x="163.1" y="88.6">5</text>
<text x="170.7" y="86.1">3</text>
<text x="170.7" y="88.6">4</text>
<text x="101.6" y="93.7">19</text>
<text x="182.2" y="93.7">8</text>
<text x="189.8" y="93.7">1</text>
<text x="101.6" y="96.3">20</text>
<text x="101.6" y="98.8">21</text>
<text x="101.6" y="101.3">22</text>
<text x="182.2" y="96.3">7</text>
<text x="182.2" y="98.8">6</text>
<text x="182.2" y="101.3">5</text>
<text x="189.8" y="98.8">3</text>
<text x="189.8" y="101.3">4</text>
<text x="101.6" y="103.9">23</text>
<text x="101.6" y="106.4">24</text>
<text x="201.2" y="103.9">8</text>
<text x="201.2" y="106.4">7</text>
<text x="208.8" y="103.9">1</text>
<text x="101.6" y="109">25</text>
<text x="101.6" y="111.5">26</text>
<text x="201.2" y="109">6</text>
<text x="201.2" y="111.5">5</text>
<text x="208.8" y="109">3</text>
<text x="208.8" y="111.5">4</text>
<text x="101.6" y="119.1">10</text>
<text x="102.2" y="116.6">9</text>
<text x="101.6" y="121.7">11</text>
<text x="101.6" y="124.2">12</text>
<text x="101.6" y="126.7">13</text>
<text x="101.6" y="129.3">14</text>
<text x="101.6" y="131.8">15</text>
<text x="101.6" y="134.4">16</text>
<text x="225.8" y="134.1" transform="rotate(-90 225.8 134.1)">3</text>
<text x="48" y="141.7" transform="rotate(-90 48 141.7)">5</text>
<text x="88.6" y="141.7" transform="rotate(-90 88.6 141.7)">6</text>
<text x="219" y="139.4">2</text>
<text x="231.7" y="139.4">4</text>
<text x="33.6" y="148.3">4</text>
<text x="53.9" y="148.3">2</text>
<text x="225.8" y="146.8" transform="rotate(-90 225.8 146.8)">1</text>
<text x="116.6" y="152.5" transform="rotate(-90 116.6 152.5)">9</text>
<text x="119.1" y="152.5" transform="rotate(-90 119.1 152.5)">7</text>
<text x="121.7" y="152.5" transform="rotate(-90 121.7 152.5)">5</text>
<text x="124.2" y="152.5" transform="rotate(-90 124.2 152.5)">3</text>
<text x="126.7" y="152.5" transform="rotate(-90 126.7 152.5)">1</text>
<text x="45.5" y="156.3" transform="rotate(-90 45.5 156.3)">1</text>
<text x="48" y="156.9" transform="rotate(-90 48 156.9)">3</text>
<text x="116.6" y="162" transform="rotate(-90 116.6 162)">10</text>
<text x="119.1" y="161.4" transform="rotate(-90 119.1 161.4)">8</text>
<text x="121.7" y="161.4" transform="rotate(-90 121.7 161.4)">6</text>
<text x="124.2" y="161.4" transform="rotate(-90 124.2 161.4)">4</text>
<text x="126.7" y="161.4" transform="rotate(-90 126.7 161.4)">2</text>
</g>
<g font-size="1.8" fill="#0000c2">
<text x="134.6" y="121.7">4k7</text>
<text x="221" y="153.4">STATUS LED</text>
<text x="119.4" y="167.4">PROGRAMMER</text>
</g>
<g font-size="1.1" fill="#a90000">
<text x="43" y="55.6">4</text>
<text x="45.5" y="58.3" transform="rotate(-90 45.5 58.3)">1</text>
<text x="45.5" y="54.5" transform="rotate(-90 45.5 54.5)">3</text>
<text x="47.4" y="55.6">2</text>
</g>
<text font-size="1.1" fill="#840000" x="227.1" y="144.5">RGB</text>
<text font-size="1.1" fill="#006464" x="46.3" y="151.9" transform="rotate(-90 46.3 151.9)">NC</text>
</svg>
